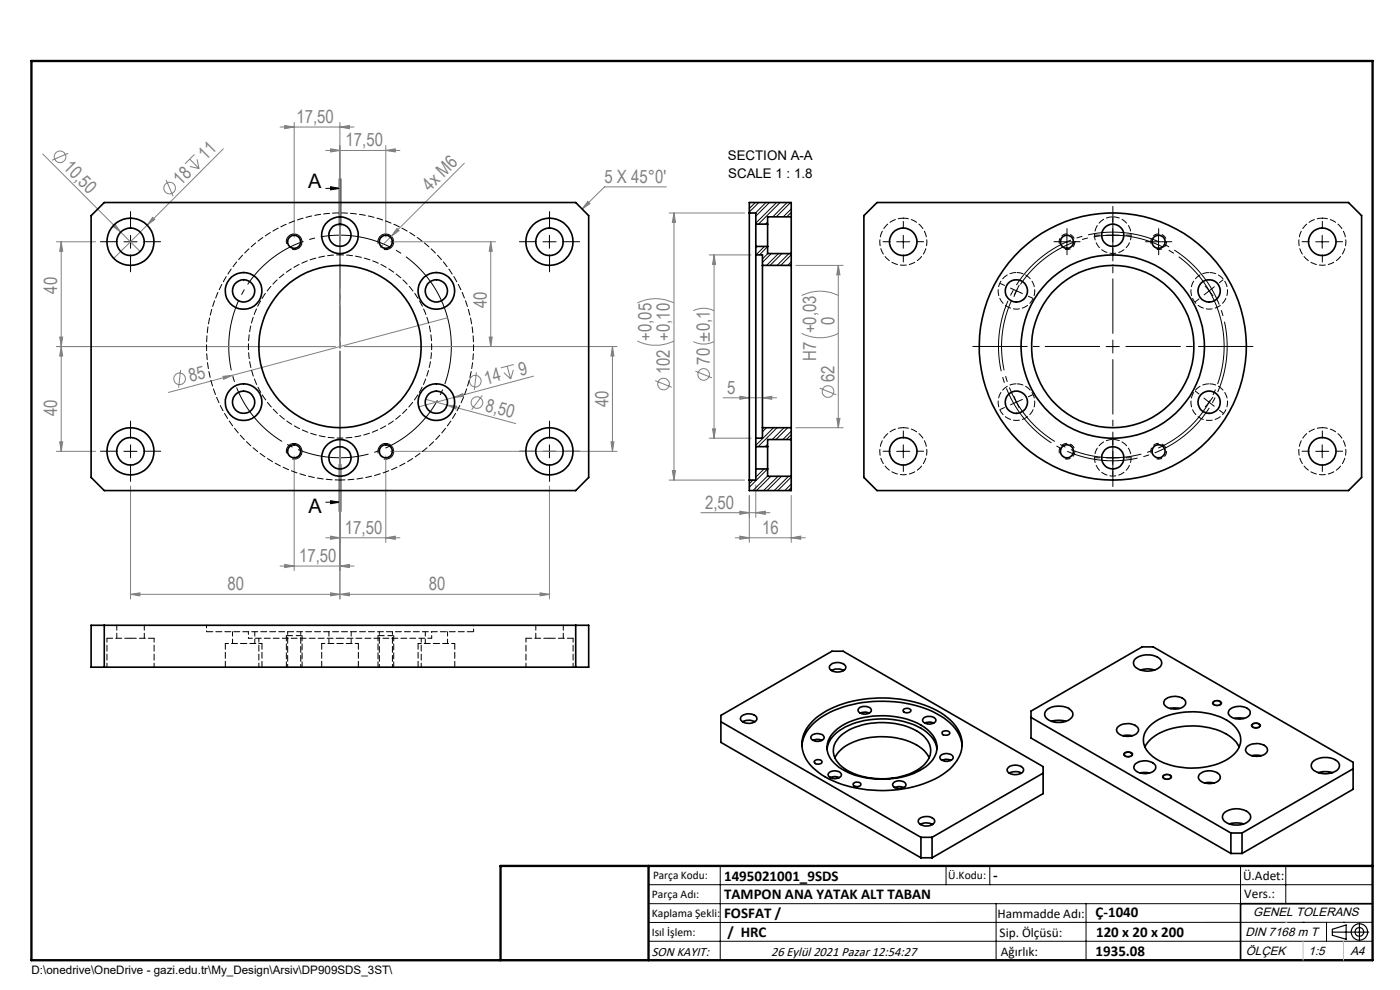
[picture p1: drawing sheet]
<svg xmlns="http://www.w3.org/2000/svg" width="297mm" height="210mm" viewBox="0 0 297 210" stroke-linecap="round" stroke-linejoin="round" font-family="sans-serif">
<g fill="none" stroke="#808080" stroke-width=".21">
<path d="M9.1 32.7l16.5 16.5M14.5 32.5l-3.5 1.5M35.2 38.2l1.5 3.4M40.3 33.8l1.9 2M40.3 35.3l1.9 .5M41.2 32.8l-1.9 1.9M41.8 33.8l.4 2M47.4 31.6l-16.2 16.2M59.4 26.9h15.7M60.4 26.6l2 .3-2 .4zM62.4 26v24.3M69.1 31.9h15.7"/>
<path d="M70.1 31.6l2 .3-2 .3zM72.1 26.9l2-.3v.7zM72.1 26v46.5M81.8 31.9l2.1-.3v.6zM81.8 30.9v19.4M98.5 34.6l-15.5 15.5M141.4 39.6h-13.2l-4.7 4.7M12 51.3h8.3M13 51.3l.3 2h-.6zM13 51.3v44.4M24 48l.4-.4 1.2 1.6zM25.6 49.2l4.1 4.2"/>
<path d="M31.2 47.8l-7.1 7M32.4 46.1l.4 .5-1.6 1.2zM82.8 51.3h22.3M83 50.1l-2.3 2.4M84.2 48.5l.5 .4-1.7 1.2zM104.1 51.3l.3 2h-.6zM104.1 51.3v22.2M124.7 42.7l.5 .5-1.7 1.1zM142 45.2h16M143 45.2l.3 2h-.7zM143 45.2v56.6M150.5 54.1h8.8"/>
<path d="M151.5 54.1l.3 2h-.6zM151.5 54.1v38.8M168.8 56.3h10.1M177.8 56.3l.4 2h-.7zM177.8 56.3v34.4M12 73.5h59.1M12.7 71.5h.6l-.3 2zM13 73.5l.3 2h-.6zM38.3 78.5l-.4 3.7M47.3 79.8l2-.2-1.9 .9zM72.1 74.5v52.6M73.1 73.5h57.8"/>
<path d="M94.9 67.4l-59.2 15.8M101.1 79l-.5 3.7M103.8 71.5h.6l-.3 2zM106.9 79l1.4 1.4M107.6 77.7l.7 2.7M108.9 78.5l-.6 1.9M109 77.3l-2.7 .7M113.2 79.8l-24.4 6.5M129.9 73.5l.3 2h-.6zM129.9 73.5v22.2M135.2 72.3a8.6 8.6 0 0 0 7.8 0M135.2 64.3a8.6 8.6 0 0 1 7.8 0"/>
<path d="M147.1 72.5a4.9 4.9 0 0 0 4.4 0M147.1 65.9a4.9 4.9 0 0 1 4.4 0M147.5 78.7l3.5 1.4M170.1 70.7a8.6 8.6 0 0 0 7.7 0M170.1 62.7a8.6 8.6 0 0 1 7.7 0M12 95.7h8.3M12.7 93.7h.6l-.3 2zM62.4 96.7v24.4M81.8 96.7v18.4M82.8 95.7h48.1M90.3 84.7l19.1 5.1M94.9 85.9l2 .2-.2 .7z"/>
<path d="M96.3 84.3l1.9-.8 .2 .6zM102.3 83.9l-2.3 3M129.6 93.7h.6l-.3 2zM139 80.7l3.5 1.5M142.6 99.8h.7l-.3 2zM150.5 92.9h8.8M151.2 91h.6l-.3 1.9zM153.4 84.4h11.3M157 84.1l2 .3-2 .3zM161.7 84.4l2-.3v.6zM168.8 90.7h10.1M173.9 82.3l3.5 1.4"/>
<path d="M177.5 88.8h.7l-.4 1.9zM27.7 103.1v24M60.4 119.7l2 .4-2 .3zM69.1 114.1h15.7M70.1 113.7l2 .4-2 .3zM81.8 114.1l2.1-.4v.7zM116.6 103.1v24M142 101.8h16M148.7 108.8h14.6M156 114.1h14.9M157 113.7l2 .4-2 .3zM157 108.4l2 .4-2 .3z"/>
<path d="M159 105.1v10M160.3 108.8l2-.4v.7zM160.3 102.9v6.9M167.9 114.1l2-.4v.7zM167.9 105.1v10M27.7 126.1l2-.3v.6zM27.7 126.1h88.9M59.4 120.1h15.7M70.1 125.8l2 .3-2 .3zM72.1 120.1l2-.4v.7zM72.1 126.1l2-.3v.6zM114.6 125.8l2 .3-2 .3z"/>
<circle cx="12.7" cy="33.3" r="1.23"/>
<circle cx="36" cy="39.9" r="1.23"/>
<circle cx="149.3" cy="79.4" r="1.24"/>
<circle cx="38.1" cy="80.3" r="1.24"/>
<circle cx="100.8" cy="80.9" r="1.23"/>
<circle cx="101.2" cy="85.4" r="1.23"/>
<circle cx="140.8" cy="81.5" r="1.24"/>
<circle cx="175.6" cy="83.1" r="1.23"/>
</g>
<g fill="none" stroke="#000" stroke-width=".21">
<path d="M69.1 40h3M70.1 39.6l2 .4-2 .3zM72 37.9v10M72.1 37.9v10M72.3 37.9v10M26.3 51.3h2.8M27.7 49.9v2.8M60.8 51.7a1.66 1.66 0 0 1 1.5-2.1 1.66 1.66 0 0 1 1.8 1.8 1.66 1.66 0 0 1-2.1 1.5M80.2 51.7a1.66 1.66 0 0 1 1.5-2.1 1.66 1.66 0 0 1 1.8 1.8 1.66 1.66 0 0 1-2.1 1.5M115.2 51.3h2.8M116.6 49.9v2.8M190.2 51.3h2.8"/>
<path d="M191.6 49.9v2.8M225 51.3h2.7M226.3 49.9v2.8M234.7 49.9h2.8M236.1 48.5v2.8M244.4 51.3h2.8M245.8 49.9v2.8M279.1 51.3h2.8M280.5 49.9v2.8M234.7 73.5h2.8M236.1 72.1v2.8M26.3 95.7h2.8"/>
<path d="M27.7 94.4v2.7M60.8 96.2a1.66 1.66 0 0 1 1.5-2.1 1.66 1.66 0 0 1 1.8 1.8 1.66 1.66 0 0 1-2.1 1.5M72 98.5v10M72.1 98.5v10M72.3 98.5v10zM80.2 96.2a1.66 1.66 0 0 1 1.5-2.1 1.66 1.66 0 0 1 1.8 1.8 1.66 1.66 0 0 1-2.1 1.5M115.2 95.7h2.8M116.6 94.4v2.7M190.2 95.7h2.8M191.6 94.4v2.7M234.7 97.1h2.8M236.1 95.7v2.8"/>
<path d="M255.4 84.4l1.1 .9M256.5 85.3l-.9 1.1M256.5 85.3l1.1 .9M257.3 84.2l-.8 1.1M279.1 95.7h2.8M280.5 94.4v2.7M69.1 106.5h3M70.1 106.2l2 .3-2 .3zM238.5 159.7a1.34 1.34 0 0 1 1.8 .2 1.04 1.04 0 0 1-1.6 .6l-.2-.2a.36 .36 0 0 1 0-.6zM257.3 148.9a1.17 1.17 0 0 1 1.9 .3 1.19 1.19 0 0 1-2-.1zM265.6 153.6a1.17 1.17 0 0 1 1.8 .3 1.19 1.19 0 0 1-2 0zM246.7 164.5a1.38 1.38 0 0 1 1.9 .2 1.06 1.06 0 0 1-1.7 .5l-.3-.2z"/>
<path d="M137.6 187.7h153.6M137.6 191.7h153.6M137.6 199.7h153.6M152.8 183.7v20M200.7 183.7v4M210 183.7v4M211.3 191.7v12M230.4 191.7v12M263.2 183.7v20M272.8 183.7v8M276.4 195.6h.1M281.4 195.6v4.1"/>
<path d="M285 195.6h.1M291.2 195.6l-153.6 .1"/>
</g>
<path d="M225.9 52.9a1.67 1.67 0 0 0 2.1-1.5 1.67 1.67 0 0 0-1.8-1.8 1.67 1.67 0 0 0-1.5 2.1M245.4 52.9a1.67 1.67 0 0 0 2.1-1.5 1.67 1.67 0 0 0-1.8-1.8 1.67 1.67 0 0 0-1.5 2.1M225.9 97.3a1.67 1.67 0 0 0 2.1-1.4 1.67 1.67 0 0 0-1.8-1.8 1.67 1.67 0 0 0-1.5 2M245.4 97.3a1.67 1.67 0 0 0 2.1-1.4 1.67 1.67 0 0 0-1.8-1.8 1.67 1.67 0 0 0-1.5 2" fill="none" stroke="#000" stroke-width=".21" stroke-dasharray="1.3 .6" stroke-dashoffset=".1" stroke-linecap="butt"/>
<path d="M60.8 134.8h3.3M80.3 134.8h3.2" fill="none" stroke="#000" stroke-width=".21" stroke-dasharray="1.3 .6" stroke-linecap="butt"/>
<path d="M215.6 61.7l-.5 1.3M215.6 61.7l.6-1.3M256.5 61.7l-.9-1.1M256.5 61.7l.9 1.1M215.6 85.3l.6 1.2M215.6 85.3l-.5-1.3" fill="none" stroke="#000" stroke-width=".21" stroke-dasharray="15.2 1.3 1.3 1.3" stroke-linecap="butt"/>
<path d="M94.7 66.6a23.6 23.6 0 0 0-39.5-9.5 23.6 23.6 0 0 0 10.7 39.2 23.6 23.6 0 0 0 29.2-28.4l-.4-1.3M258.7 66.6a23.6 23.6 0 0 0-39.6-9.5 23.6 23.6 0 0 0 10.8 39.2 23.6 23.6 0 0 0 29.1-28.4l-.3-1.3" fill="none" stroke="#000" stroke-width=".21" stroke-dasharray="15.2 1.3 1.3 1.3" stroke-dashoffset=".1" stroke-linecap="butt"/>
<path d="M259.3 66.4a24.3 24.3 0 0 0-40.6-9.8 24.3 24.3 0 0 0 11 40.3 24.3 24.3 0 0 0 29.9-29.1l-.3-1.4" fill="none" stroke="#000" stroke-width=".21" stroke-dasharray="15.2 1.3 1.3 1.3" stroke-dashoffset="-1.9" stroke-linecap="butt"/>
<g fill="none" stroke="#000" stroke-width=".25">
<path d="M282.6 197.7h7.8M282.6 197.1l3-.9v3l-3-.8zM288.4 195.8v3.8M106.2 203.7h185"/>
<circle cx="288.4" cy="197.7" r="1.74"/>
<circle cx="288.4" cy="197.7" r=".93"/>
</g>
<g fill="none" stroke="#000" stroke-width=".21" stroke-dasharray="15.2 1.3 1.3 1.3">
<path d="M24.9 51.3h-3.6M27.7 48.5v-3.6M27.7 54v3.7M30.5 51.3h3.6M113.8 51.3h-3.6M116.6 48.5v-3.6M116.6 54v3.7M119.4 51.3h3.6M188.9 51.3h-1.6M191.6 48.5v-1.5M191.6 54v1.6M194.4 51.3h1.5"/>
<path d="M225 51.3h-1.4M226.4 49.9v-1.4M226.4 52.7v1.3M227.7 51.3h1.4M233.3 49.9h-1M236.1 47.1v-1M236.1 52.7v.9M238.9 49.9h.9M244.4 51.3h-1.4M245.8 49.9v-1.4M245.8 52.7v1.3M247.2 51.3h1.4"/>
<path d="M258.7 60l.8-.6M277.7 51.3h-1.5M280.5 48.5v-1.5M280.5 54v1.6M283.3 51.3h1.5M213.1 60.5l-.9-.4M215.6 61.7l-1.2-.6M215.6 61.7l1.3 .6M218.2 62.8l.8 .4M254.4 63.4l-.8 .6M256.5 61.7l1.1-.9M256.5 61.7l-1.1 .9"/>
<path d="M24.9 95.7h-3.6M27.7 92.9v-3.6M27.7 98.5v3.6M30.5 95.7h3.6M113.8 95.7h-3.6M116.6 92.9v-3.6M116.6 98.5v3.6M119.4 95.7h3.6M188.9 95.7h-1.6M191.6 92.9v-1.5M191.6 98.5v1.5M194.4 95.7h1.5"/>
<path d="M213.1 86.4l-.9 .4M215.6 85.3l-1.2 .6M215.6 85.3l1.3-.6M218.2 84.2l.8-.5M233.3 97.1h-1M236.1 94.3v-.9M236.1 99.9v1M238.9 97.1h.9M254.4 83.6l-.8-.6M258.7 87l.8 .6M277.7 95.7h-1.5M280.5 92.9v-1.5"/>
<path d="M280.5 98.5v1.5M283.3 95.7h1.5"/>
</g>
<path d="M60.7 134.8v6.7M80.2 134.8v6.7M64.1 141.5v-6.7M83.5 141.5v-6.7" fill="none" stroke="#000" stroke-width=".21" stroke-dasharray="1.3 .6" stroke-dashoffset=".2"/>
<path d="M60.7 134.8h.1M80.2 134.8h.1" fill="none" stroke="#000" stroke-width=".21" stroke-dasharray="1.3 .6"/>
<path d="M233.3 73.5h-26.9M236.1 70.7v-26.9M236.1 76.3v26.9M238.9 73.5h26.9" fill="none" stroke="#000" stroke-width=".21" stroke-dasharray="15.2 1.3 1.3 1.3" stroke-dashoffset="3.7"/>
<path d="M72.1 37.9v70.6" fill="none" stroke="#000" stroke-width=".21" stroke-dasharray="6.3 1.3 1.3 1.3" stroke-dashoffset="3.4"/>
<path d="M291.2 191.7h-28v12" fill="none" stroke="#000" stroke-width=".35"/>
<path d="M6.7 12.9h284.5v190.8h-284.5zM137.6 183.7v20M291.2 183.7h-185v20" fill="none" stroke="#000" stroke-width=".5"/>
<path d="M276.4 199.7v4M285 199.7v4" fill="none" stroke="#c0c0c0" stroke-width=".21"/>
<path d="M272.8 195.6h.1" fill="none" stroke="#c0c0c0" stroke-width=".25"/>
<g fill="#808080">
<path d="M161.7 84.4l2-.3v.6zM157 84.1l2 .3-2 .3zM167.9 114.1l2-.4v.7zM157 113.7l2 .4-2 .3z"/>
<path d="M157 108.4l2 .4-2 .3zM160.3 108.8l2-.4v.7z"/>
<path d="M151.5 54.1l.3 2h-.6zM151.2 91h.6l-.3 1.9zM143 45.2l.3 2h-.7zM142.6 99.8h.7l-.3 2zM177.8 56.3l.4 2h-.7zM177.5 88.8h.7l-.4 1.9z"/>
</g>
<path d="M70.1 39.6l2 .4-2 .3zM70.1 106.2l2 .3-2 .3z" fill="#000"/>
<g fill="#808080">
<path d="M47.3 79.8l2-.2-1.9 .9z"/>
<path d="M24 48l.4-.4 1.2 1.6z"/>
<path d="M96.3 84.3l1.9-.8 .2 .6z"/>
<path d="M84.2 48.5l.5 .4-1.7 1.2z"/>
<path d="M32.4 46.1l.4 .5-1.6 1.2z"/>
<path d="M94.9 85.9l2 .2-.2 .7z"/>
<path d="M70.1 125.8l2 .3-2 .3zM27.7 126.1l2-.3v.6zM81.8 31.9l2.1-.3v.6zM70.1 31.6l2 .3-2 .3zM72.1 26.9l2-.3v.7zM60.4 26.6l2 .3-2 .4zM81.8 114.1l2.1-.4v.7zM70.1 113.7l2 .4-2 .3zM72.1 120.1l2-.4v.7zM60.4 119.7l2 .4-2 .3z"/>
<path d="M72.1 126.1l2-.3v.6zM114.6 125.8l2 .3-2 .3zM124.7 42.7l.5 .5-1.7 1.1z"/>
<path d="M12.7 71.5h.6l-.3 2zM13 51.3l.3 2h-.6zM129.6 93.7h.6l-.3 2zM129.9 73.5l.3 2h-.6z"/>
<path d="M13 73.5l.3 2h-.6zM12.7 93.7h.6l-.3 2zM104.1 51.3l.3 2h-.6zM103.8 71.5h.6l-.3 2z"/>
</g>
<g fill="none" stroke="#000" stroke-width=".35">
<path d="M19.3 45.7l2.8-2.7h100l2.8 2.7v55.6l-2.8 2.8h-100l-2.8-2.8zM159 45.2v56.6M159 45.2v-2.2h8.9v3M159 45.2h1.3v2.3M160.3 54.1v38.8M160.3 47.5v4.8M160.3 47.5h2.5M160.3 52.3v1.8M160.3 54.1h1.4v2.2M160.3 52.3h2.5M161.7 56.3v34.4M161.7 56.3h6.2"/>
<path d="M162.8 47.5v4.8M162.8 52.3v1.5h5.1M167.9 56.3v34.4M167.9 46v7.8M167.9 46h-5.1v1.5M167.9 53.8v2.5M183.3 45.7l2.8-2.7h100l2.8 2.7v55.6l-2.8 2.8h-100l-2.8-2.8zM160.3 94.7v4.8M160.3 92.9v1.8M160.3 99.5v2.3h-1.3M160.3 99.5h2.5M160.3 94.7h2.5"/>
<path d="M161.7 90.7h6.2M161.7 90.7v2.2h-1.4M162.8 94.7v4.8M162.8 99.5v1.5h5.1M167.9 93.2v7.8M167.9 93.2h-5.1v1.5M167.9 90.7v2.5M167.9 101v3.1h-8.9v-2.3M19.3 132.6h105.6v8.9h-105.6zM22.1 132.6v8.9M122.1 132.6v8.9M240.8 139.8a4.2 4.2 0 0 1 5.5 .3 1.41 1.41 0 0 1-1.1 1.9 4.1 4.1 0 0 1-4.6-.8l-.1-.8z"/>
<path d="M152.9 153.1l42.5 24.5M157.3 152a2.4 2.4 0 0 1 3.2 .1 1.08 1.08 0 0 1-1.2 1.3 1.77 1.77 0 0 1-2.2-1zM157.6 153.1a2.76 2.76 0 0 1 2.5 0M170.1 158.2a8.8 8.8 0 0 1 5.2-6.7 26.7 26.7 0 0 1 23.4-.1 8.9 8.9 0 0 1 5.4 6.8M172.3 156a1.89 1.89 0 0 1 2.5 .3 1.13 1.13 0 0 1-1.5 1l-1.1-.4a.56 .56 0 0 1 .1-.9zM172.5 157l.7-.2 1.2 .2M172.5 152.9a21 21 0 0 1 13.9-4.8 24.4 24.4 0 0 1 13.9 3.6 7.3 7.3 0 0 1 3.6 7.9 11 11 0 0 1-7.2 6.3 26.9 26.9 0 0 1-21.6-1.1 8.9 8.9 0 0 1-5-6.4 6.6 6.6 0 0 1 2.4-5.5zM175.5 158.9a6.3 6.3 0 0 1 3.9-4.7 18.1 18.1 0 0 1 16.6 .7 5.8 5.8 0 0 1 2.8 4M176.1 141.1a2.25 2.25 0 0 1 3.3 .3 1.34 1.34 0 0 1-1.6 1.1 1.54 1.54 0 0 1-1.9-1zM176.4 142.2a2.76 2.76 0 0 1 2.6 0M177 155.2a15.4 15.4 0 0 1 11.8-3.3 12.7 12.7 0 0 1 9.1 4.1 4.4 4.4 0 0 1-.9 6.2 16.6 16.6 0 0 1-13.9 2.7 10.1 10.1 0 0 1-7.2-4.6 4.3 4.3 0 0 1 1.1-5.1zM178 156.4a12.7 12.7 0 0 1 9.3-3.1 12.4 12.4 0 0 1 9.1 3.4 3.9 3.9 0 0 1-.6 5.8 15 15 0 0 1-13.1 2.1 8.1 8.1 0 0 1-5.7-4.2 3.8 3.8 0 0 1 1-4z"/>
<path d="M182.3 150.2a1.89 1.89 0 0 1 2.5 .3 1.13 1.13 0 0 1-1.5 1l-1.1-.4a.56 .56 0 0 1 .1-.9zM182.5 151.3l1.1-.2 .8 .2M191.7 150.5a1.05 1.05 0 0 1 1.6 .2 .93 .93 0 0 1-.9 .5 .93 .93 0 0 1-.8-.5zM196 152.3a1.76 1.76 0 0 1 2.5 .5 1.65 1.65 0 0 1-2.8 .1zM196.2 153.4l1-.2 .9 .2M199.9 155.3a.93 .93 0 0 1 1.6 .3 .96 .96 0 0 1-1.7-.2zM218.7 152.2l42.4 24.5M221.9 150.7a4.1 4.1 0 0 1 5.6 .3 1.43 1.43 0 0 1-1.1 1.9 4 4 0 0 1-4.6-.9l-.2-.5zM223.1 153a4.7 4.7 0 0 1 3 0M237.2 154.1a3.1 3.1 0 0 1 4.3 .4 1.4 1.4 0 0 1-1.4 1.6 2.7 2.7 0 0 1-3.2-1.1v-.4zM238.2 156.1h2M238.6 159.8a.84 .84 0 0 1 .9-.3 .84 .84 0 0 1 .6 .7 .93 .93 0 0 1-1.6-.3z"/>
<path d="M241.9 142.1a4.8 4.8 0 0 1 3.1 0M242.9 158.5a9 9 0 0 1 6.8-4.2 15.8 15.8 0 0 1 11.1 1.8l1.4 1.3 .7 1.1M243.8 154.2a13.3 13.3 0 0 1 10.2-3.2 11.6 11.6 0 0 1 8.2 3.4 3.9 3.9 0 0 1-.6 5.8 14.6 14.6 0 0 1-11.5 2.5 9.4 9.4 0 0 1-7.1-4.1 3.7 3.7 0 0 1 .8-4.4zM247.2 148.3a3.2 3.2 0 0 1 4.3 .4 1.4 1.4 0 0 1-1.4 1.6 2.75 2.75 0 0 1-3.2-1v-.5zM248.2 150.3h2M257.5 148.9a.98 .98 0 0 1 1.5 .3 1 1 0 0 1-1.6-.1zM260.9 150.5a3.2 3.2 0 0 1 4.3 .3 1.4 1.4 0 0 1-1.4 1.6 2.75 2.75 0 0 1-3.2-1v-.5zM261.9 152.4h2M264.6 158.4a3.1 3.1 0 0 1 4.2 .3 1.34 1.34 0 0 1-1.4 1.6 2.7 2.7 0 0 1-3.1-1v-.5zM265.7 153.6a.98 .98 0 0 1 1.6 .3 1 1 0 0 1-1.7 0zM172.8 161.4a.93 .93 0 0 1 1.6 .3 .98 .98 0 0 1-1.7-.1zM175.9 163.9a1.76 1.76 0 0 1 2.6 .5 1.65 1.65 0 0 1-2.8 0z"/>
<path d="M176.1 165l.8-.3 1.1 .3M177.1 160.7a8 8 0 0 1 5.2-3.8 15.8 15.8 0 0 1 13.2 1.9l.9 .9 .7 1M181 166.2a1.05 1.05 0 0 1 1.6 .2 .93 .93 0 0 1-.8 .5 .93 .93 0 0 1-.8-.6zM189.6 166a1.76 1.76 0 0 1 2.6 .5 1.65 1.65 0 0 1-2.8 0zM189.8 167.1l.8-.2 1.1 .2M195 173.7a2.27 2.27 0 0 1 3.3 .4 1.33 1.33 0 0 1-1.7 1.1 1.55 1.55 0 0 1-1.8-1zM195.3 174.9a2.52 2.52 0 0 1 2.5 0M195.4 177.6v4.4M195.4 177.6h2.3M197.7 177.6v4.4M199.6 160.2a1.76 1.76 0 0 1 2.6 .5 1.65 1.65 0 0 1-2.8 .1zM199.8 161.3l.8-.2 1.1 .2"/>
<path d="M213.9 162.9a2.25 2.25 0 0 1 3.2 .3 1.34 1.34 0 0 1-1.6 1.1 1.54 1.54 0 0 1-1.9-1zM216.6 164a2.83 2.83 0 0 0-2.5 0M216.6 164h.1M221.3 164l-23.6 13.6M240.9 162a3.2 3.2 0 0 1 4.2 .4 1.4 1.4 0 0 1-1.4 1.6 2.7 2.7 0 0 1-3.1-1.1v-.4zM241.9 164h1.9M246.9 164.5a.84 .84 0 0 1 .9-.2 .84 .84 0 0 1 .6 .7 .93 .93 0 0 1-1.6-.3zM254.6 164.1a3.1 3.1 0 0 1 4.2 .4 1.34 1.34 0 0 1-1.4 1.6 2.7 2.7 0 0 1-3.2-1l.1-.5zM255.6 166.1h1.9M259.9 172.3a4.2 4.2 0 0 1 5.3 .4 1.43 1.43 0 0 1-1.1 2 4 4 0 0 1-4.6-.9l-.1-.8zM260.8 174.8a4.7 4.7 0 0 1 3 0M261.1 176.7h2.4"/>
<path d="M261.1 176.7v4.3M263.5 176.7v4.3M265.6 160.3h1.9M278.5 161.6a4.4 4.4 0 0 1 5.3 0 1.35 1.35 0 0 1-.9 2.2 4.1 4.1 0 0 1-4.6-.9l-.1-.8zM279.6 163.9a5.5 5.5 0 0 1 3.1 0M287.1 163.1l-23.6 13.6M195.4 182h2.3M195.4 182l-42.5-24.5v-5.7l23.6-13.7h2.4l42.4 24.5v5.7l-23.6 13.7M261.1 181l-42.4-24.4v-5.8l23.6-13.6h2.4l42.4 24.5v5.7l-23.6 13.6M261.1 181h2.4"/>
<circle cx="27.7" cy="51.3" r="5"/>
<circle cx="27.7" cy="51.3" r="2.91"/>
<circle cx="62.4" cy="51.3" r="1.39"/>
<circle cx="72.1" cy="49.9" r="2.36"/>
<circle cx="72.1" cy="49.9" r="3.9"/>
<circle cx="81.8" cy="51.3" r="1.39"/>
<circle cx="116.6" cy="51.3" r="5"/>
<circle cx="116.6" cy="51.3" r="2.91"/>
<circle cx="191.6" cy="51.3" r="2.91"/>
<circle cx="226.3" cy="51.3" r="1.39"/>
<circle cx="236.1" cy="49.9" r="2.37"/>
<circle cx="245.8" cy="51.3" r="1.39"/>
<circle cx="280.5" cy="51.3" r="2.91"/>
<circle cx="51.7" cy="61.7" r="3.9"/>
<circle cx="51.7" cy="61.7" r="2.37"/>
<circle cx="72.1" cy="73.5" r="17.2"/>
<circle cx="92.6" cy="61.7" r="2.37"/>
<circle cx="92.6" cy="61.7" r="3.9"/>
<circle cx="215.6" cy="61.7" r="2.36"/>
<circle cx="236.1" cy="73.5" r="19.5"/>
<circle cx="236.1" cy="73.5" r="28.3"/>
<circle cx="236.1" cy="73.5" r="17.2"/>
<circle cx="256.5" cy="61.7" r="2.36"/>
<circle cx="27.7" cy="95.7" r="5"/>
<circle cx="27.7" cy="95.7" r="2.91"/>
<circle cx="51.7" cy="85.3" r="3.9"/>
<circle cx="51.7" cy="85.3" r="2.36"/>
<circle cx="62.4" cy="95.7" r="1.39"/>
<circle cx="72.1" cy="97.1" r="2.37"/>
<circle cx="72.1" cy="97.1" r="3.9"/>
<circle cx="81.8" cy="95.7" r="1.39"/>
<circle cx="92.6" cy="85.3" r="2.36"/>
<circle cx="92.6" cy="85.3" r="3.9"/>
<circle cx="116.6" cy="95.7" r="5"/>
<circle cx="116.6" cy="95.7" r="2.91"/>
<circle cx="191.6" cy="95.7" r="2.91"/>
<circle cx="215.6" cy="85.3" r="2.37"/>
<circle cx="226.3" cy="95.7" r="1.39"/>
<circle cx="236.1" cy="97.1" r="2.36"/>
<circle cx="245.8" cy="95.7" r="1.39"/>
<circle cx="256.5" cy="85.3" r="2.37"/>
<circle cx="280.5" cy="95.7" r="2.91"/>
</g>
<path d="M72.1 54a19.4 19.4 0 0 0-17.1 28.8 19.4 19.4 0 0 0 33.4 1.3 19.4 19.4 0 0 0-14.7-30l-1.6-.1" fill="none" stroke="#000" stroke-width=".21" stroke-dasharray="1.3 .6" stroke-dashoffset=".5"/>
<path d="M191.6 46.3a5 5 0 0 1 4.5 7.2 5 5 0 0 1-8.5 .7 5 5 0 0 1 3.3-7.9h.7M280.5 46.3a5 5 0 0 1 4.5 7.2 5 5 0 0 1-8.5 .7 5 5 0 0 1 3.2-7.9h.8M191.6 90.7a5 5 0 0 1 4.5 7.3 5 5 0 0 1-8.5 .7 5 5 0 0 1 3.3-7.9l.7-.1M280.5 90.7a5 5 0 0 1 4.5 7.3 5 5 0 0 1-8.5 .7 5 5 0 0 1 3.2-7.9l.8-.1M72.1 101.8a28.3 28.3 0 0 1-24.8-41.9 28.3 28.3 0 0 1 48.7-1.6 28.3 28.3 0 0 1-22 43.5h-1.9M24.8 132.6v2.8M30.6 135.4v-2.8M113.7 132.6v2.8M119.5 135.4v-2.8" fill="none" stroke="#000" stroke-width=".21" stroke-dasharray="1.3 .6" stroke-dashoffset=".2"/>
<g fill="none" stroke="#000" stroke-width=".21">
<path d="M160.2 43l-1.2 1.2M160.7 52.3l-.4 .3M161 43l-2 2M162.2 52.3l-1.8 1.8M162.5 43l-2.2 2.2M162.8 52.3l-1.7 1.8M162.8 47.1l-.4 .4M162.9 53.8l-1.2 1.1M163.2 43l-2.9 2.9M163.6 53.8l-1.9 1.9M164.7 43l-4.4 4.3M165.1 53.8l-2.5 2.5"/>
<path d="M165.5 43l-4.6 4.5M165.9 53.8l-2.5 2.5M167 43l-3.1 3M167.4 53.8l-2.5 2.5M167.7 43l-3 3M167.9 55.6l-.8 .7M167.9 54l-2.3 2.3M167.9 44.3l-1.7 1.7M167.9 45.1l-1 .9M160.4 92.9l-.1 .1M160.6 99.5l-.3 .2M161.9 90.7l-.2 .1"/>
<path d="M162.1 99.5l-1.8 1.7M162.6 90.7l-.9 .9M162.8 99.5l-3.8 3.9M162.8 94.2l-.5 .5M164.1 90.7l-3.8 3.8M164.9 90.7l-4.1 4M166.3 90.7l-2.5 2.5M167.1 90.7l-2.5 2.5M167.9 92.2l-1.1 1M167.9 91.5l-1.8 1.7M159.7 101.8l-.7 .8M162.8 101l-3.1 3.1"/>
<path d="M163.5 101l-3 3.1M165.1 101l-3.1 3.1M165.8 101l-3.1 3.1M167.3 101l-3 3.1M167.9 102.7l-1.4 1.4M167.9 101.2l-2.9 2.9M167.9 103.5l-.7 .6"/>
</g>
<path d="M215.6 57.8a3.9 3.9 0 0 1 3.5 5.6 3.9 3.9 0 0 1-6.6 .6 3.9 3.9 0 0 1 2.4-6.1l.7-.1M236.1 46a3.9 3.9 0 0 1 3.5 5.6 3.9 3.9 0 0 1-6.6 .6 3.9 3.9 0 0 1 2.4-6.1l.7-.1M256.5 57.8a3.9 3.9 0 0 1 3.5 5.6 3.9 3.9 0 0 1-6.6 .6 3.9 3.9 0 0 1 2.4-6.1l.7-.1M215.6 81.4a3.9 3.9 0 0 1 3.5 5.6 3.9 3.9 0 0 1-6.6 .6 3.9 3.9 0 0 1 2.4-6.1l.7-.1M236.1 93.2a3.9 3.9 0 0 1 3.5 5.6 3.9 3.9 0 0 1-6.6 .6 3.9 3.9 0 0 1 2.4-6.1l.7-.1M256.5 81.4a3.9 3.9 0 0 1 3.5 5.6 3.9 3.9 0 0 1-6.6 .6 3.9 3.9 0 0 1 2.4-6.1l.7-.1M43.8 134h56.7" fill="none" stroke="#000" stroke-width=".21" stroke-dasharray="1.3 .6" stroke-dashoffset="-.1"/>
<path d="M51.7 136.5h-3.9M55.6 136.5h-3.9M72.1 136.5h-3.9M76 136.5h-3.9M92.6 136.5h-3.9M96.5 136.5h-3.9" fill="none" stroke="#000" stroke-width=".21" stroke-dasharray="1.3 .6" stroke-dashoffset=".6"/>
<path d="M27.7 135.4h-5M32.7 135.4h-5M47.8 136.5v5M68.2 136.5v5M88.7 136.5v5M116.6 135.4h-5M121.6 135.4h-5M55.6 141.5v-5M76 141.5v-5M96.5 141.5v-5" fill="none" stroke="#000" stroke-width=".21" stroke-dasharray="1.3 .6"/>
<path d="M22.7 135.4v6.1M54.9 135.4v6.1M72.1 135.4h-19.4M91.6 135.4h-19.5M111.6 135.4v6.1M32.7 141.5v-6.1M89.4 141.5v-6.1M121.6 141.5v-6.1" fill="none" stroke="#000" stroke-width=".21" stroke-dasharray="1.3 .6" stroke-dashoffset=".4"/>
<path d="M43.8 132.6v1.4M52.7 134v1.4M61 134v7.5M80.5 134v7.5M91.6 135.4v-1.4M100.5 134v-1.4M63.8 141.5v-7.5M83.2 141.5v-7.5" fill="none" stroke="#000" stroke-width=".21" stroke-dasharray="1.3 .6" stroke-dashoffset=".7"/>
<path d="M49.3 134v2.5M54.1 136.5v-2.5M69.8 134v2.5M74.5 136.5v-2.5M90.2 134v2.5M94.9 136.5v-2.5" fill="none" stroke="#000" stroke-width=".21" stroke-dasharray="1.3 .6" stroke-dashoffset=".3"/>
<g font-size="4.2">
<text x="65.4" y="39.8">A</text>
<text x="65.4" y="108.9">A</text>
</g>
<g font-size="3.9" fill="#808080">
<text x="62.9" y="26.1">17,50</text>
<text x="13.3" y="35.6" transform="rotate(45 13.3 35.6)">10,50</text>
<text x="43.7" y="34.1" transform="rotate(-45 43.7 34.1)">11</text>
<text x="73.3" y="31">17,50</text>
<text x="38.4" y="39.4" transform="rotate(-45 38.4 39.4)">18</text>
<text x="91.2" y="40.7" transform="rotate(-45 91.2 40.7)">4x M6</text>
<text x="128.2" y="38.7">5 X 45°0'</text>
<text x="12.1" y="62.3" transform="rotate(-90 12.1 62.3)">40</text>
<text x="103.3" y="65.3" transform="rotate(-90 103.3 65.3)">40</text>
<text x="177" y="68.9" transform="rotate(-90 177 68.9)">0</text>
<text x="138.2" y="72.3" transform="rotate(-90 138.2 72.3)">+0,05</text>
<text x="150.6" y="77.4" transform="rotate(-90 150.6 77.4)">70 ±0,1</text>
<text x="173.1" y="76.6" transform="rotate(-90 173.1 76.6)">H7 +0,03</text>
<text x="40.4" y="81.1" transform="rotate(-15 40.4 81.1)">85</text>
<text x="103.2" y="81.6" transform="rotate(-15 103.2 81.6)">14</text>
<text x="110.4" y="79.7" transform="rotate(-15 110.4 79.7)">9</text>
<text x="142.1" y="79.4" transform="rotate(-90 142.1 79.4)">102 +0,10</text>
<text x="154.3" y="83.5">5</text>
<text x="177" y="81" transform="rotate(-90 177 81)">62</text>
<text x="12.1" y="88.2" transform="rotate(-90 12.1 88.2)">40</text>
<text x="102.8" y="87.2" transform="rotate(15 102.8 87.2)">8,50</text>
<text x="129.1" y="86.4" transform="rotate(-90 129.1 86.4)">40</text>
<text x="149.6" y="107.9">2,50</text>
<text x="73.2" y="113.2">17,50</text>
<text x="161.7" y="113.2">16</text>
<text x="63.4" y="119.2">17,50</text>
<text x="48.3" y="125.2">80</text>
<text x="91" y="125.2">80</text>
</g>
<g font-size="3.2">
<text x="153.6" y="186.8">1495021001_9SDS</text>
<text x="153.6" y="190.8">TAMPON ANA YATAK ALT TABAN</text>
<text x="210.7" y="186.6">-</text>
<text x="153.6" y="194.8">FOSFAT /</text>
<text x="232.4" y="194.5">Ç-1040</text>
<text x="154.3" y="198.8">/ HRC</text>
<text x="232.4" y="202.8">1935.08</text>
<text x="232.5" y="198.8">120 x 20 x 200</text>
</g>
<g font-size="2.8">
<text x="154.4" y="34">SECTION A-A</text>
<text x="154.5" y="37.8">SCALE 1 : 1.8</text>
<text x="263.7" y="186.7">Ü.Adet:</text>
<text x="263.9" y="190.5">Vers.:</text>
<text x="211.6" y="194.8">Hammadde Adı:</text>
<text x="138.3" y="202.8">SON KAYIT:</text>
<text x="163.6" y="202.8">26 Eylül 2021 Pazar 12:54:27</text>
<text x="212.1" y="198.7">Sip. Ölçüsü:</text>
<text x="212.3" y="202.7">Ağırlık:</text>
</g>
<g font-size="2.6">
<text x="265.9" y="194.4">GENEL TOLERANS</text>
<text x="264.2" y="198.5">DIN 7168 m T</text>
<text x="264.3" y="202.6">ÖLÇEK</text>
<text x="277.6" y="202.6">1:5</text>
<text x="286.5" y="202.6">A4</text>
</g>
<g font-size="2.5">
<text x="138.3" y="190.5">Parça Adı:</text>
<text x="138.5" y="186.5">Parça Kodu:</text>
<text x="201.2" y="186.5">Ü.Kodu:</text>
<text x="138.3" y="194.5">Kaplama Şekli:</text>
<text x="138.3" y="198.6">Isıl İşlem:</text>
<text x="6.7" y="206.7">D:\onedrive\OneDrive - gazi.edu.tr\My_Design\Arsiv\DP909SDS_3ST\</text>
</g>
</svg>
